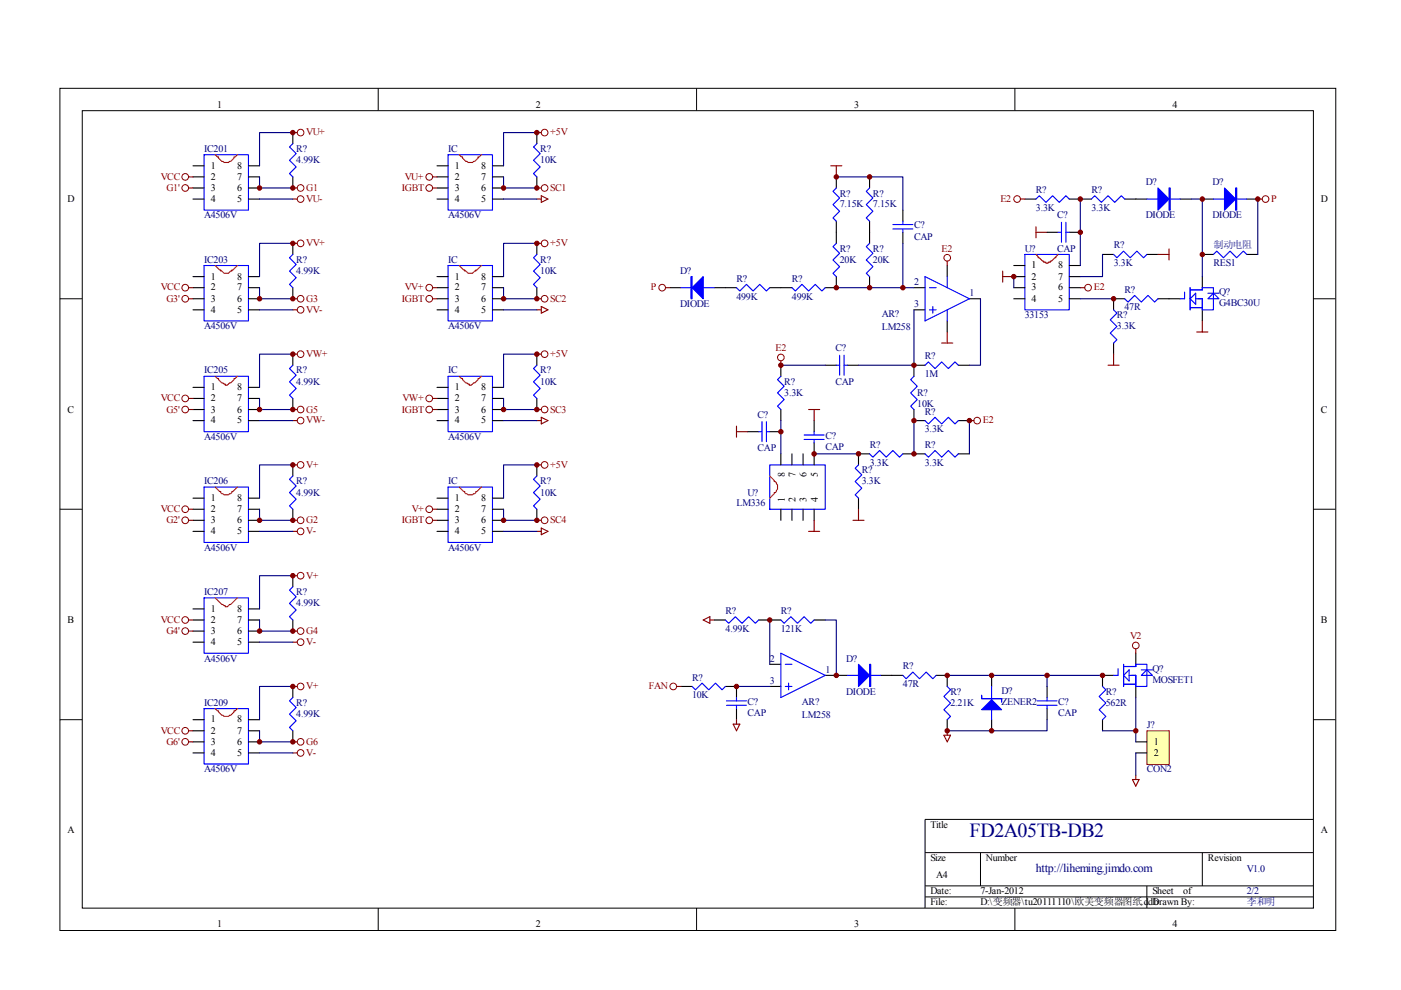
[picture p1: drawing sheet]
<svg xmlns="http://www.w3.org/2000/svg" width="297mm" height="210mm" viewBox="0 0 297 210" stroke-linecap="round" stroke-linejoin="round" font-family="sans-serif">
<g fill="none" stroke="#000" stroke-width=".21">
<path d="M12.7 18.7h270.5v178.6h-270.5zM80.2 18.7v4.7M147.7 18.7v4.7M215.2 18.7v4.7M17.4 23.5h261.1v169h-261.1zM12.7 63.3h4.7M278.4 63.3h4.7M12.7 108h4.7M278.4 108h4.7M12.7 152.6h4.7M278.4 152.6h4.7M278.4 173.7h-82.3v18.8"/>
<path d="M80.2 192.5v4.7M147.7 192.5v4.7M196.1 180.8h82.3M196.1 187.8h82.3M196.1 190.2h82.3M207.9 180.8v7M215.2 192.5v4.7M243.2 187.8v4.7M254.9 180.8v7"/>
</g>
<g fill="none" stroke="#00f" stroke-width=".23">
<path d="M43.3 32.8h9.4v11.8h-9.4zM62.1 30.5l-.7 .7 1.4 1.4-1.4 1.4 1.4 1.4-1.4 1.4 .7 .7M95 32.8h9.4v11.8h-9.4zM113.8 30.5l-.7 .7 1.4 1.4-1.4 1.4 1.4 1.4-1.4 1.4 .7 .7M177.3 39.9l-.7 .7 1.4 1.4-1.4 1.4 1.4 1.4-1.4 1.4 .7 .7M184.4 39.9l-.7 .7 1.4 1.4-1.4 1.4 1.4 1.4-1.4 1.4 .7 .7M43.3 56.3h9.4v11.7h-9.4zM62.1 53.9l-.7 .8 1.4 1.4-1.4 1.4 1.4 1.4-1.4 1.4 .7 .7M95 56.3h9.4v11.7h-9.4zM113.8 53.9l-.7 .8 1.4 1.4-1.4 1.4 1.4 1.4-1.4 1.4 .7 .7M177.3 51.6l-.7 .7 1.4 1.4-1.4 1.4 1.4 1.4-1.4 1.4 .7 .7M184.4 51.6l-.7 .7 1.4 1.4-1.4 1.4 1.4 1.4-1.4 1.4 .7 .7"/>
<path d="M189.3 47.6h4.2M189.3 48.5h4.2M191.4 46.9v.7M191.4 48.5v.8M196.1 58.6l9.4 4.7-9.4 4.7zM200.8 58.6v2.4M217.3 53.9h9.4v11.8h-9.4zM219.6 42.2l.8-.7 1.4 1.4 1.4-1.4 1.4 1.4 1.4-1.4 .7 .7M224.3 49.3h.8M225.1 47.1v4.3M226 49.3h.7M226 47.1v4.3"/>
<path d="M231.4 42.2l.7-.7 1.4 1.4 1.4-1.4 1.4 1.4 1.4-1.4 .8 .7M236.1 53.9l.7 .8 1.4-1.5 1.4 1.5 1.4-1.5 1.5 1.5 .7-.8M243.2 42.2h7M257.3 53.9l.7-.7 1.4 1.5 1.4-1.5 1.4 1.5 1.4-1.5 .7 .7M257.3 42.2h7M43.3 79.8h9.4v11.7h-9.4zM62.1 77.4l-.7 .7 1.4 1.4-1.4 1.5 1.4 1.4-1.4 1.4 .7 .7M95 79.8h9.4v11.7h-9.4zM113.8 77.4l-.7 .7 1.4 1.4-1.4 1.5 1.4 1.4-1.4 1.4 .7 .7M144.4 61h7M156.2 61l.7 .7 1.4-1.4 1.4 1.4 1.4-1.4 1.4 1.4 .7-.7M165.6 79.8l-.7 .7 1.4 1.4-1.4 1.4 1.4 1.4-1.4 1.4 .7 .7"/>
<path d="M167.9 61l.7 .7 1.4-1.4 1.4 1.4 1.4-1.4 1.5 1.4 .7-.7M177.3 77.4h.7M178 75.3v4.2M179 77.4h.7M179 75.3v4.2M193.8 79.8l-.7 .7 1.4 1.4-1.4 1.4 1.4 1.4-1.4 1.4 .7 .7M196.1 77.4l.7-.7 1.4 1.4 1.5-1.4 1.4 1.4 1.4-1.4 .7 .7M197.1 61h1.4M197.1 65.7h1.4M197.8 65v1.4M200.8 65.7v2.3M236.1 65.7l.7 .7-1.4 1.4 1.4 1.4-1.4 1.4 1.4 1.4-.7 .7"/>
<path d="M238.5 63.3l.7 .7 1.4-1.4 1.4 1.4 1.4-1.4 1.4 1.4 .7-.7M251.2 61.9v1.4h-1M252.3 61.5h2.6v-.5h2.4v4.7h-2.4v-2.4h-1.4M252.3 61v4.7M252.3 65.2h2.6M253.5 62.2v2.3l-1.2-1.2zM256.1 63.3l1.2-1.1 1.1 1.1zM256.1 62.2h2.3M160.9 91.5h.7M161.6 89.4v4.2M162.5 91.5h.7M162.5 89.4v4.2"/>
<path d="M163.2 98.6h11.8v9.4h-11.8zM170.5 92.2h4.2M170.5 93.2h4.2M172.6 91.5v.7M172.6 93.2v.7M182 98.6l-.7 .7 1.4 1.4-1.4 1.4 1.4 1.4-1.4 1.4 .7 .7M184.4 96.2l.7 .7 1.4-1.4 1.4 1.4 1.4-1.4 1.4 1.4 .7-.7M196.1 96.2l.7 .7 1.4-1.4 1.5 1.4 1.4-1.4 1.4 1.4 .7-.7M196.1 89.2l.7 .7 1.4-1.4 1.5 1.4 1.4-1.4 1.4 1.4 .7-.7M43.3 103.3h9.4v11.7h-9.4zM62.1 100.9l-.7 .7 1.4 1.4-1.4 1.4 1.4 1.5-1.4 1.4 .7 .7M95 103.3h9.4v11.7h-9.4z"/>
<path d="M113.8 100.9l-.7 .7 1.4 1.4-1.4 1.4 1.4 1.5-1.4 1.4 .7 .7M43.3 126.8h9.4v11.7h-9.4zM62.1 124.4l-.7 .7 1.4 1.4-1.4 1.4 1.4 1.4-1.4 1.5 .7 .7M153.8 131.5l.7 .7 1.4-1.4 1.4 1.4 1.4-1.4 1.4 1.4 .8-.7M165.6 131.5l.7 .7 1.4-1.4 1.4 1.4 1.4-1.4 1.4 1.4 .7-.7M165.6 138.5l9.4 4.7-9.4 4.7zM43.3 150.2h9.4v11.8h-9.4zM62.1 147.9l-.7 .7 1.4 1.4-1.4 1.4 1.4 1.4-1.4 1.4 .7 .7M146.7 145.5l.7 .8 1.5-1.5 1.4 1.5 1.4-1.5 1.4 1.5 .7-.8M154 148.6h4.3M154 149.5h4.3M156.2 147.9v.7"/>
<path d="M156.2 149.5v.7M166.5 140.9h1.4M166.5 145.5h1.4M167.2 144.8v1.5M191.4 143.2l.7 .7 1.4-1.4 1.5 1.4 1.4-1.4 1.4 1.4 .7-.7M200.8 145.5l.7 .8-1.4 1.4 1.4 1.4-1.4 1.4 1.4 1.4-.7 .7M219.9 148.6h4.2M219.9 149.5h4.2M222 147.9v.7M222 149.5v.7M233.8 145.5l.7 .8-1.5 1.4 1.5 1.4-1.5 1.4 1.5 1.4-.7 .7M237 141.8v1.4h-.9"/>
<path d="M238.2 141.3h2.6v-.4h2.4v4.6h-2.4v-2.3h-1.4M238.2 140.9v4.6M238.2 145.1h2.6M238.2 143.2l1.2-1.2v2.4zM242 143.2l1.2-1.2 1.1 1.2zM242 142h2.3"/>
</g>
<g fill="none" stroke="#000" stroke-width=".23">
<path d="M40.9 35.2h2.4M40.9 37.5h2.4M40.9 39.9h2.4M52.7 35.2h2.3M52.7 37.5h2.3M52.7 39.9h2.3M62.1 28.1v2.4M62.1 37.5v2.4M92.7 35.2h2.3M92.7 37.5h2.3M92.7 39.9h2.3M104.4 35.2h2.4"/>
<path d="M104.4 37.5h2.4M104.4 39.9h2.4M113.8 28.1v2.4M113.8 37.5v2.4M177.3 37.5v2.4M184.4 37.5v2.4M40.9 42.2h2.4M40.9 58.6h2.4M52.7 42.2h2.3M52.7 58.6h2.3M62.1 51.6v2.3M92.7 42.2h2.3"/>
<path d="M92.7 58.6h2.3M104.4 42.2h2.4M104.4 58.6h2.4M113.8 51.6v2.3M177.3 58.6v2.4h-2.3M177.3 46.9v4.7M184.4 46.9v4.7M184.4 58.6v2.4M191.4 44.6v2.3M191.4 49.3v2.3M200.8 56.3v2.3M214.9 58.6h2.4"/>
<path d="M214.9 56.3h2.4M217.3 42.2h2.3M222 49.3h2.3M226.7 42.2h4.7M226.7 58.6h2.3M226.7 56.3h2.3M226.7 49.3h2.3M233.8 53.9h2.3M238.5 42.2h4.7M243.2 53.9h2.3M250.2 42.2h2.4M254.9 42.2h2.4"/>
<path d="M254.9 58.6v2.4M254.9 53.9h2.4M264.3 42.2h2.4M264.3 53.9h2.4M40.9 61h2.4M40.9 63.3h2.4M40.9 65.7h2.4M52.7 61h2.3M52.7 63.3h2.3M52.7 65.7h2.3M62.1 61v2.3M62.1 75.1v2.3"/>
<path d="M92.7 61h2.3M92.7 63.3h2.3M92.7 65.7h2.3M104.4 61h2.4M104.4 63.3h2.4M104.4 65.7h2.4M113.8 61v2.3M113.8 75.1v2.3M142 61h2.4M151.4 61h4.8M163.2 61h4.7M165.6 77.4v2.4"/>
<path d="M175 77.4h2.3M179.7 77.4h2.3M193.8 61h2.3M193.8 65.7h2.3M196.1 77.4h-2.3v2.4M200.8 68v2.4M203.2 77.4h2.3M205.5 63.3h2.4M214.9 61h2.4M214.9 63.3h2.4M226.7 61h2.3M226.7 63.3h2.3"/>
<path d="M236.1 72.7v2.4M238.5 63.3h-2.4v2.4M245.5 63.3h4.7M254.9 65.7v2.3M40.9 82.1h2.4M40.9 84.5h2.4M40.9 86.8h2.4M40.9 89.2h2.4M52.7 82.1h2.3M52.7 84.5h2.3M52.7 86.8h2.3M52.7 89.2h2.3"/>
<path d="M62.1 84.5v2.3M62.1 98.6v2.3M92.7 82.1h2.3M92.7 84.5h2.3M92.7 86.8h2.3M92.7 89.2h2.3M104.4 82.1h2.4M104.4 84.5h2.4M104.4 86.8h2.4M104.4 89.2h2.4M113.8 84.5v2.3M113.8 98.6v2.3"/>
<path d="M158.5 91.5h2.4M163.2 91.5h2.4M165.6 86.8v2.4M165.6 96.2v2.4M167.9 96.2v2.4M170.3 96.2v2.4M172.6 89.2v2.3M172.6 93.9v4.7M184.4 96.2h-2.4v2.4M191.4 96.2h4.7M193.8 86.8v2.4h2.3M203.2 89.2h2.3"/>
<path d="M203.2 96.2h2.3M40.9 105.6h2.4M40.9 108h2.4M40.9 110.3h2.4M40.9 112.7h2.4M52.7 105.6h2.3M52.7 108h2.3M52.7 110.3h2.3M52.7 112.7h2.3M62.1 108v2.3M92.7 105.6h2.3M92.7 108h2.3"/>
<path d="M92.7 110.3h2.3M92.7 112.7h2.3M104.4 105.6h2.4M104.4 108h2.4M104.4 110.3h2.4M104.4 112.7h2.4M113.8 108v2.3M165.6 108v2.3M167.9 108v2.3M170.3 108v2.3M172.6 108v2.3M182 105.6v2.4"/>
<path d="M40.9 129.1h2.4M40.9 131.5h2.4M40.9 133.8h2.4M40.9 136.2h2.4M52.7 129.1h2.3M52.7 131.5h2.3M52.7 133.8h2.3M52.7 136.2h2.3M62.1 122.1v2.3M62.1 131.5v2.3M151.4 131.5h2.4M160.9 131.5h4.7"/>
<path d="M172.6 131.5h2.4M240.8 138.5v2.4M40.9 152.6h2.4M40.9 154.9h2.4M40.9 157.3h2.4M40.9 159.6h2.4M52.7 152.6h2.3M52.7 154.9h2.3M52.7 157.3h2.3M52.7 159.6h2.3M62.1 145.5v2.4M62.1 154.9v2.4"/>
<path d="M144.4 145.5h2.3M153.8 145.5h2.4v2.4M156.2 150.2v2.4M163.2 140.9h2.4M163.2 145.5h2.4M175 143.2h2.3M189.1 143.2h2.3M198.5 143.2h2.3v2.3M200.8 152.6v2.3M222 145.5v2.4M222 150.2v2.4M233.8 152.6v2.3"/>
<path d="M236.1 143.2h-2.3v2.3M240.8 145.5v2.4"/>
</g>
<path d="M45.6 32.8l.5 .5h.2a1.74 1.74 0 0 0 1.7 1.2 1.74 1.74 0 0 0 1.6-1.2h.3l.4-.5M97.4 32.8l.4 .5h.3a1.74 1.74 0 0 0 1.6 1.2 1.74 1.74 0 0 0 1.7-1.2h.2l.5-.5M45.6 56.3l1 .9h.2a1.16 1.16 0 0 0 1.9 .5l.4-.2v-.3h.3l.9-.9M97.4 56.3l.9 .9h.2a1.16 1.16 0 0 0 1.9 .5l.5-.2v-.3h.2l1-.9M219.6 53.9l.5 .5v.3h.3l.7 .7h.2v.2h.5v.2h.4v-.2h.5v-.2h.2l.7-.7h.3v-.3l.4-.5M45.6 79.8l.5 .5h.2v.2l.7 .7 .7 .2v.3a.74 .74 0 0 0 1-.5h.2l.7-.7v-.2h.3l.4-.5M97.4 79.8l.4 .5h.3v.2l.7 .7 .7 .2v.3a.74 .74 0 0 0 .9-.5h.3l.7-.7v-.2h.2l.5-.5M45.6 103.3l1 .9h.2a1.16 1.16 0 0 0 1.9 .5h.2l.2-.5h.3l.9-.9M97.4 103.3l.9 .9h.2a1.16 1.16 0 0 0 1.9 .5h.3l.2-.5h.2l1-.9M163.2 100.9l.9 1v.2a1.16 1.16 0 0 1 .5 1.9v.2l-.5 .2v.3l-.9 .9M45.6 126.8l.3 .2a3.7 3.7 0 0 0 1.8 1.4v.2a.74 .74 0 0 0 1-.4h.2l1.4-1.4M45.6 150.2l.5 .5h.2a1.74 1.74 0 0 0 1.7 1.2 1.74 1.74 0 0 0 1.6-1.2h.3l.4-.5" fill="none" stroke="#f00" stroke-width=".23"/>
<g fill="none" stroke="#800000" stroke-width=".21">
<circle cx="39.3" cy="39.9" r=".71"/>
<circle cx="39.3" cy="37.5" r=".71"/>
<circle cx="63.7" cy="39.9" r=".71"/>
<circle cx="63.7" cy="28.1" r=".71"/>
<circle cx="91" cy="37.5" r=".71"/>
<circle cx="91" cy="39.9" r=".71"/>
<circle cx="115.5" cy="39.9" r=".71"/>
<circle cx="115.5" cy="28.1" r=".71"/>
<circle cx="63.7" cy="51.6" r=".71"/>
<circle cx="63.7" cy="42.2" r=".71"/>
<circle cx="115.5" cy="51.6" r=".71"/>
<circle cx="200.8" cy="54.7" r=".71"/>
<circle cx="215.6" cy="42.2" r=".7"/>
<circle cx="268.3" cy="42.2" r=".71"/>
<circle cx="39.3" cy="61" r=".71"/>
<circle cx="39.3" cy="63.3" r=".71"/>
<circle cx="63.7" cy="65.7" r=".71"/>
<circle cx="63.7" cy="63.3" r=".71"/>
<circle cx="63.7" cy="75.1" r=".71"/>
<circle cx="91" cy="63.3" r=".71"/>
<circle cx="91" cy="61" r=".71"/>
<circle cx="115.5" cy="63.3" r=".71"/>
<circle cx="115.5" cy="75.1" r=".71"/>
<circle cx="140.4" cy="61" r=".7"/>
<circle cx="165.6" cy="75.8" r=".7"/>
<circle cx="230.7" cy="61" r=".7"/>
<circle cx="39.3" cy="84.5" r=".71"/>
<circle cx="39.3" cy="86.8" r=".71"/>
<circle cx="63.7" cy="98.6" r=".71"/>
<circle cx="63.7" cy="86.8" r=".71"/>
<circle cx="63.7" cy="89.2" r=".71"/>
<circle cx="91" cy="86.8" r=".71"/>
<circle cx="91" cy="84.5" r=".71"/>
<circle cx="115.5" cy="98.6" r=".71"/>
<circle cx="115.5" cy="86.8" r=".71"/>
<circle cx="207.2" cy="89.2" r=".7"/>
<circle cx="39.3" cy="110.3" r=".71"/>
<circle cx="39.3" cy="108" r=".71"/>
<circle cx="63.7" cy="110.3" r=".71"/>
<circle cx="63.7" cy="112.7" r=".71"/>
<circle cx="91" cy="110.3" r=".71"/>
<circle cx="91" cy="108" r=".71"/>
<circle cx="115.5" cy="110.3" r=".71"/>
<circle cx="39.3" cy="133.8" r=".71"/>
<circle cx="39.3" cy="131.5" r=".71"/>
<circle cx="63.7" cy="133.8" r=".71"/>
<circle cx="63.7" cy="136.2" r=".71"/>
<circle cx="63.7" cy="122.1" r=".71"/>
<circle cx="39.3" cy="157.3" r=".71"/>
<circle cx="39.3" cy="154.9" r=".71"/>
<circle cx="63.7" cy="157.3" r=".71"/>
<circle cx="63.7" cy="145.5" r=".71"/>
<circle cx="63.7" cy="159.6" r=".71"/>
</g>
<g fill="none" stroke="#800000" stroke-width=".23">
<path d="M40 37.5h.9M40 39.9h.9M62.1 39.9h.9M62.1 28.1h.9M91.7 37.5h1M91.7 39.9h1M113.8 39.9h1M113.8 28.1h1M176.1 35.2h2.4M177.3 35.2v2.3M62.1 42.2h.9M62.1 51.6h.9"/>
<path d="M113.8 42.2h1M113.8 51.6h1M114.8 41.5l1.4 .7-1.4 .7zM200.8 55.4v.9M212.6 57.5v2.3M212.6 58.6h2.3M216.3 42.2h1M219.6 48.1v2.3M219.6 49.3h2.4M245.5 53.9h2.4M247.9 52.8v2.3M266.7 42.2h.9"/>
<path d="M40 61h.9M40 63.3h.9M62.1 63.3h.9M62.1 65.7h.9M62.1 75.1h.9M91.7 61h1M91.7 63.3h1M113.8 63.3h1M113.8 65.7h1M113.8 75.1h1M114.8 65l1.4 .7-1.4 .7zM141.1 61h.9"/>
<path d="M165.6 76.5v.9M199.7 72.7h2.3M200.8 70.4v2.3M229 61h1M234.9 77.4h2.4M236.1 75.1v2.3M253.7 70.4h2.4M254.9 68v2.4M40 84.5h.9M40 86.8h.9M62.1 86.8h.9M62.1 89.2h.9"/>
<path d="M62.1 98.6h.9M91.7 84.5h1M91.7 86.8h1M113.8 86.8h1M113.8 89.2h1M113.8 98.6h1M114.8 88.5l1.4 .7-1.4 .7zM156.2 90.4v2.3M156.2 91.5h2.3M171.4 86.8h2.4M172.6 86.8v2.4M205.5 89.2h1"/>
<path d="M40 108h.9M40 110.3h.9M62.1 110.3h.9M62.1 112.7h.9M91.7 108h1M91.7 110.3h1M113.8 110.3h1M113.8 112.7h1M114.8 112l1.4 .7-1.4 .7zM171.4 112.7h2.4M172.6 110.3v2.4M180.8 110.3h2.4"/>
<path d="M182 108v2.3M40 131.5h.9M40 133.8h.9M62.1 133.8h.9M62.1 122.1h.9M62.1 136.2h.9M40 154.9h.9M40 157.3h.9M62.1 157.3h.9M62.1 145.5h.9M62.1 159.6h.9"/>
</g>
<g fill="none" stroke="#000080" stroke-width=".23">
<path d="M55 37.5v2.4h7.1M62.1 28.1h-7.1v7.1M106.8 37.5v2.4h7M113.8 28.1h-7v7.1M177.3 37.5h14.1v7.1M55 42.2h7.1M62.1 51.6h-7.1v7M106.8 42.2h7M113.8 51.6h-7v7M191.4 51.6v9.4M214.9 58.6v2.4M229 42.2v14.1"/>
<path d="M233.8 53.9v4.7h-4.8M252.6 42.2h2.3v16.4M266.7 42.2v11.7M55 61v2.3h7.1M55 65.7h7.1M62.1 75.1h-7.1v7M106.8 61v2.3h7M106.8 65.7h7M113.8 75.1h-7v7M165.6 77.4h9.4M177.3 61h16.5M193.8 65.7v11.7h-11.8"/>
<path d="M207.9 63.3v14.1h-2.4M229 63.3h7.1M55 84.5v2.3h7.1M55 89.2h7.1M62.1 98.6h-7.1v7M106.8 84.5v2.3h7M106.8 89.2h7M113.8 98.6h-7v7M165.6 89.2v7M172.6 96.2h9.4M193.8 89.2v7M205.5 89.2v7"/>
<path d="M55 108v2.3h7.1M55 112.7h7.1M106.8 108v2.3h7M106.8 112.7h7M55 131.5v2.3h7.1M55 136.2h7.1M62.1 122.1h-7.1v7M55 154.9v2.4h7.1M55 159.6h7.1M62.1 145.5h-7.1v7.1"/>
</g>
<g fill="#800000" stroke="#800000" stroke-width=".21">
<circle cx="62.1" cy="39.9" r=".47"/>
<circle cx="55" cy="39.9" r=".47"/>
<circle cx="62.1" cy="28.1" r=".47"/>
<circle cx="55" cy="63.3" r=".47"/>
<circle cx="55" cy="86.8" r=".47"/>
<circle cx="106.8" cy="39.9" r=".47"/>
<circle cx="113.8" cy="28.1" r=".47"/>
<circle cx="113.8" cy="39.9" r=".47"/>
<circle cx="106.8" cy="63.3" r=".47"/>
<circle cx="113.8" cy="51.6" r=".47"/>
<circle cx="106.8" cy="86.8" r=".47"/>
<circle cx="113.8" cy="75.1" r=".47"/>
<circle cx="106.8" cy="110.3" r=".47"/>
<circle cx="113.8" cy="98.6" r=".47"/>
<circle cx="55" cy="110.3" r=".47"/>
<circle cx="55" cy="133.8" r=".47"/>
<circle cx="55" cy="157.3" r=".47"/>
<circle cx="113.8" cy="63.3" r=".47"/>
<circle cx="113.8" cy="86.8" r=".47"/>
<circle cx="113.8" cy="110.3" r=".47"/>
<circle cx="62.1" cy="110.3" r=".47"/>
<circle cx="62.1" cy="133.8" r=".47"/>
<circle cx="62.1" cy="157.3" r=".47"/>
<circle cx="62.1" cy="63.3" r=".47"/>
<circle cx="62.1" cy="86.8" r=".47"/>
<circle cx="62.1" cy="51.6" r=".47"/>
<circle cx="62.1" cy="75.1" r=".47"/>
<circle cx="62.1" cy="98.6" r=".47"/>
<circle cx="62.1" cy="122.1" r=".47"/>
<circle cx="62.1" cy="145.5" r=".47"/>
<circle cx="214.9" cy="58.6" r=".47"/>
<circle cx="177.3" cy="61" r=".47"/>
<circle cx="184.4" cy="61" r=".47"/>
<circle cx="177.3" cy="37.5" r=".47"/>
<circle cx="184.4" cy="37.5" r=".47"/>
<circle cx="191.4" cy="61" r=".47"/>
<circle cx="229" cy="42.2" r=".47"/>
<circle cx="229.1" cy="49.3" r=".47"/>
<circle cx="236.1" cy="63.3" r=".47"/>
<circle cx="254.9" cy="53.9" r=".47"/>
<circle cx="254.9" cy="42.2" r=".47"/>
<circle cx="266.7" cy="42.2" r=".47"/>
<circle cx="193.8" cy="89.2" r=".47"/>
<circle cx="193.8" cy="96.2" r=".47"/>
<circle cx="205.5" cy="89.2" r=".47"/>
<circle cx="182" cy="96.2" r=".47"/>
<circle cx="172.6" cy="96.2" r=".47"/>
<circle cx="165.6" cy="91.5" r=".47"/>
<circle cx="193.8" cy="77.4" r=".47"/>
<circle cx="165.6" cy="77.4" r=".47"/>
</g>
<g fill="#00f" stroke="#00f" stroke-width=".23">
<path d="M149.1 58.6v4.7l-2.4-2.3z"/>
<path d="M259.6 39.9l2.4 2.3-2.4 2.4z"/>
<path d="M245.5 39.9l2.4 2.3-2.4 2.4z"/>
<path d="M146.5 58.6h.2v4.7h-.2z" fill-rule="evenodd"/>
<path d="M262 39.9h.2v4.7h-.2z" fill-rule="evenodd"/>
<path d="M247.9 39.9h.2v4.7h-.2z" fill-rule="evenodd"/>
</g>
<path d="M243.2 155h4.7v7.1h-4.7z" fill="#ffffb0"/>
<g fill="none" stroke="#800000" stroke-width=".21">
<path d="M243.2 155h4.7v7.1h-4.7z"/>
<circle cx="240.8" cy="136.9" r=".7"/>
<circle cx="142.7" cy="145.5" r=".71"/>
</g>
<path d="M177.3 143.2h2.4M186.7 143.2h2.4M210.2 143.2v2.3M210.2 152.6v2.3M240.8 157.3h2.4M240.8 159.6h2.4" fill="none" stroke="#000" stroke-width=".23"/>
<path d="M179.7 143.2h7M210.2 145.5v7.1" fill="none" stroke="#00f" stroke-width=".23"/>
<g fill="#00f" stroke="#00f" stroke-width=".23">
<path d="M208.1 150.5l2.1-2.1 2.2 2.1z"/>
<path d="M182 140.9l2.4 2.3-2.4 2.3z"/>
<path d="M208.1 147.4v.7h4.3v.7v-.7h-4.3z" fill-rule="evenodd"/>
<path d="M184.4 140.9h.2v4.6h-.2z" fill-rule="evenodd"/>
</g>
<path d="M149.1 131.5l1.4-.7v1.4zM150.5 131.5h.9M240.8 137.6v.9M143.5 145.5h.9M155.4 153.5h1.5l-.7 1.4zM156.2 152.6v.9M200.1 155.9h1.4l-.7 1.4zM200.8 154.9v1M240.1 165.3h1.4l-.7 1.4zM240.8 164.3v1" fill="none" stroke="#800000" stroke-width=".23"/>
<path d="M163.2 131.5v9.4M175 131.5h2.3v11.7M156.2 145.5h7M200.8 143.2h33M222 152.6v2.3h-21.2M222 143.2v2.3M233.8 154.9h7M240.8 147.9v9.4M240.8 159.6v4.7" fill="none" stroke="#000080" stroke-width=".23"/>
<g fill="#800000" stroke="#800000" stroke-width=".21">
<circle cx="233.8" cy="143.2" r=".47"/>
<circle cx="200.8" cy="143.2" r=".47"/>
<circle cx="210.2" cy="143.2" r=".47"/>
<circle cx="200.8" cy="154.9" r=".47"/>
<circle cx="210.2" cy="154.9" r=".47"/>
<circle cx="222" cy="143.2" r=".47"/>
<circle cx="240.8" cy="154.9" r=".47"/>
<circle cx="177.3" cy="143.2" r=".47"/>
<circle cx="163.2" cy="131.5" r=".47"/>
<circle cx="156.1" cy="145.5" r=".47"/>
</g>
<text font-size="4.2" fill="#000080" x="205.6" y="177.4">FD2A05TB-DB2</text>
<text font-size="2.5" fill="#000080" x="219.6" y="184.8">http://liheming.jimdo.com</text>
<g font-size="2.1">
<text x="46.1" y="22.9">1</text>
<text x="113.6" y="22.9">2</text>
<text x="181.1" y="22.9">3</text>
<text x="248.6" y="22.9">4</text>
<text x="44.7" y="35.7">1</text>
<text x="50.3" y="35.7">8</text>
<text x="96.4" y="35.7">1</text>
<text x="102" y="35.7">8</text>
<text x="44.7" y="38.1">2</text>
<text x="44.7" y="40.5">3</text>
<text x="50.3" y="40.5">6</text>
<text x="50.3" y="38.1">7</text>
<text x="96.4" y="38.1">2</text>
<text x="96.4" y="40.5">3</text>
<text x="102" y="40.5">6</text>
<text x="102" y="38.1">7</text>
<text x="14.3" y="42.8">D</text>
<text x="44.7" y="42.8">4</text>
<text x="50.3" y="42.8">5</text>
<text x="96.4" y="42.8">4</text>
<text x="102" y="42.8">5</text>
<text x="280.1" y="42.8">D</text>
<text x="44.7" y="59.3">1</text>
<text x="50.3" y="59.3">8</text>
<text x="96.4" y="59.3">1</text>
<text x="102" y="59.3">8</text>
<text x="218.7" y="56.9">1</text>
<text x="218.7" y="59.3">2</text>
<text x="224.4" y="59.3">7</text>
<text x="224.4" y="56.9">8</text>
<text x="44.7" y="61.6">2</text>
<text x="44.7" y="63.9">3</text>
<text x="50.3" y="63.9">6</text>
<text x="50.3" y="61.6">7</text>
<text x="96.4" y="61.6">2</text>
<text x="96.4" y="63.9">3</text>
<text x="102" y="63.9">6</text>
<text x="102" y="61.6">7</text>
<text x="218.7" y="61.6">3</text>
<text x="218.7" y="63.9">4</text>
<text x="224.4" y="63.9">5</text>
<text x="224.4" y="61.6">6</text>
<text x="44.7" y="66.3">4</text>
<text x="50.3" y="66.3">5</text>
<text x="96.4" y="66.3">4</text>
<text x="102" y="66.3">5</text>
<text x="44.7" y="82.7">1</text>
<text x="50.3" y="82.7">8</text>
<text x="96.4" y="82.7">1</text>
<text x="102" y="82.7">8</text>
<text x="14.3" y="87.5">C</text>
<text x="44.7" y="85.1">2</text>
<text x="44.7" y="87.5">3</text>
<text x="44.7" y="89.8">4</text>
<text x="50.3" y="89.8">5</text>
<text x="50.3" y="87.5">6</text>
<text x="50.3" y="85.1">7</text>
<text x="96.4" y="85.1">2</text>
<text x="96.4" y="87.5">3</text>
<text x="96.4" y="89.8">4</text>
<text x="102" y="89.8">5</text>
<text x="102" y="87.5">6</text>
<text x="102" y="85.1">7</text>
<text x="280.1" y="87.5">C</text>
<text x="166.4" y="101.2" transform="rotate(-90 166.4 101.2)">8</text>
<text x="168.7" y="101.2" transform="rotate(-90 168.7 101.2)">7</text>
<text x="171" y="101.2" transform="rotate(-90 171 101.2)">6</text>
<text x="173.4" y="101.2" transform="rotate(-90 173.4 101.2)">5</text>
<text x="44.7" y="106.2">1</text>
<text x="50.3" y="106.2">8</text>
<text x="96.4" y="106.2">1</text>
<text x="102" y="106.2">8</text>
<text x="166.4" y="106.5" transform="rotate(-90 166.4 106.5)">1</text>
<text x="168.7" y="106.5" transform="rotate(-90 168.7 106.5)">2</text>
<text x="171" y="106.5" transform="rotate(-90 171 106.5)">3</text>
<text x="173.4" y="106.5" transform="rotate(-90 173.4 106.5)">4</text>
<text x="44.7" y="108.6">2</text>
<text x="44.7" y="110.9">3</text>
<text x="44.7" y="113.3">4</text>
<text x="50.3" y="113.3">5</text>
<text x="50.3" y="110.9">6</text>
<text x="50.3" y="108.6">7</text>
<text x="96.4" y="108.6">2</text>
<text x="96.4" y="110.9">3</text>
<text x="96.4" y="113.3">4</text>
<text x="102" y="113.3">5</text>
<text x="102" y="110.9">6</text>
<text x="102" y="108.6">7</text>
<text x="44.7" y="129.7">1</text>
<text x="50.3" y="129.7">8</text>
<text x="14.3" y="132.1">B</text>
<text x="44.7" y="132.1">2</text>
<text x="44.7" y="134.4">3</text>
<text x="44.7" y="136.8">4</text>
<text x="50.3" y="136.8">5</text>
<text x="50.3" y="134.4">6</text>
<text x="50.3" y="132.1">7</text>
<text x="280.1" y="132.1">B</text>
<text x="44.7" y="153.2">1</text>
<text x="44.7" y="155.5">2</text>
<text x="50.3" y="155.5">7</text>
<text x="50.3" y="153.2">8</text>
<text x="44.7" y="157.9">3</text>
<text x="44.7" y="160.3">4</text>
<text x="50.3" y="160.3">5</text>
<text x="50.3" y="157.9">6</text>
<text x="244.6" y="157.9">1</text>
<text x="244.6" y="160.3">2</text>
<text x="14.3" y="176.7">A</text>
<text x="197.3" y="175.5">Title</text>
<text x="280.1" y="176.7">A</text>
<text x="197.3" y="182.6">Size</text>
<text x="209" y="182.6">Number</text>
<text x="256.1" y="182.6">Revision</text>
<text x="197.3" y="189.6">Date:</text>
<text x="197.3" y="192">File:</text>
<text x="198.5" y="186.1">A4</text>
<text x="207.9" y="189.6">7-Jan-2012</text>
<text x="207.9" y="192">D:\变频器\tu20111110\欧美变频器图纸.ddb</text>
<text x="244.3" y="189.6">Sheet</text>
<text x="244.3" y="192">Drawn By:</text>
<text x="250.9" y="189.6">of</text>
<text x="46.1" y="196.6">1</text>
<text x="113.6" y="196.6">2</text>
<text x="181.1" y="196.6">3</text>
<text x="248.6" y="196.6">4</text>
</g>
<g font-size="2.1" fill="#800000">
<text x="64.9" y="28.7">VU+</text>
<text x="116.7" y="28.7">+5V</text>
<text x="34.1" y="38.1">VCC</text>
<text x="35.3" y="40.5">G1'</text>
<text x="64.9" y="40.5">G1</text>
<text x="85.2" y="40.5">IGBT</text>
<text x="85.9" y="38.1">VU+</text>
<text x="116.7" y="40.5">SC1</text>
<text x="64.9" y="42.8">VU-</text>
<text x="212.1" y="42.8">E2</text>
<text x="269.5" y="42.8">P</text>
<text x="64.9" y="52.2">VV+</text>
<text x="116.7" y="52.2">+5V</text>
<text x="199.6" y="53.4">E2</text>
<text x="34.1" y="61.6">VCC</text>
<text x="35.3" y="63.9">G3'</text>
<text x="64.9" y="63.9">G3</text>
<text x="85.2" y="63.9">IGBT</text>
<text x="85.9" y="61.6">VV+</text>
<text x="116.7" y="63.9">SC2</text>
<text x="138" y="61.6">P</text>
<text x="231.9" y="61.6">E2</text>
<text x="64.9" y="66.3">VV-</text>
<text x="64.9" y="75.7">VW+</text>
<text x="116.7" y="75.7">+5V</text>
<text x="164.4" y="74.5">E2</text>
<text x="34.1" y="85.1">VCC</text>
<text x="35.3" y="87.5">G5'</text>
<text x="64.9" y="87.5">G5</text>
<text x="64.9" y="89.8">VW-</text>
<text x="85.2" y="87.5">IGBT</text>
<text x="85.3" y="85.1">VW+</text>
<text x="116.7" y="87.5">SC3</text>
<text x="208.4" y="89.8">E2</text>
<text x="64.9" y="99.2">V+</text>
<text x="116.7" y="99.2">+5V</text>
<text x="34.1" y="108.6">VCC</text>
<text x="35.3" y="110.9">G2'</text>
<text x="64.9" y="110.9">G2</text>
<text x="64.9" y="113.3">V-</text>
<text x="85.2" y="110.9">IGBT</text>
<text x="87.3" y="108.6">V+</text>
<text x="116.7" y="110.9">SC4</text>
<text x="64.9" y="122.7">V+</text>
<text x="34.1" y="132.1">VCC</text>
<text x="35.3" y="134.4">G4'</text>
<text x="64.9" y="134.4">G4</text>
<text x="64.9" y="136.8">V-</text>
<text x="239.6" y="135.6">V2</text>
<text x="64.9" y="146.1">V+</text>
<text x="137.6" y="146.1">FAN</text>
<text x="34.1" y="155.5">VCC</text>
<text x="35.3" y="157.9">G6'</text>
<text x="64.9" y="157.9">G6</text>
<text x="64.9" y="160.3">V-</text>
</g>
<g font-size="2.1" fill="#000080">
<text x="43.3" y="32.3">IC201</text>
<text x="62.8" y="32.3">R?</text>
<text x="62.8" y="34.6">4.99K</text>
<text x="95" y="32.3">IC</text>
<text x="114.6" y="32.3">R?</text>
<text x="114.6" y="34.6">10K</text>
<text x="178.1" y="41.7">R?</text>
<text x="185.1" y="41.7">R?</text>
<text x="219.6" y="40.9">R?</text>
<text x="231.4" y="40.9">R?</text>
<text x="242.9" y="39.3">D?</text>
<text x="257" y="39.3">D?</text>
<text x="43.3" y="46.3">A4506V</text>
<text x="95" y="46.3">A4506V</text>
<text x="178.1" y="44">7.15K</text>
<text x="185.1" y="44">7.15K</text>
<text x="219.6" y="44.7">3.3K</text>
<text x="224.1" y="46.3">C?</text>
<text x="231.4" y="44.7">3.3K</text>
<text x="242.9" y="46.3">DIODE</text>
<text x="257" y="46.3">DIODE</text>
<text x="178.1" y="53.4">R?</text>
<text x="185.1" y="53.4">R?</text>
<text x="193.8" y="48.4">C?</text>
<text x="193.8" y="50.8">CAP</text>
<text x="217.3" y="53.4">U?</text>
<text x="224.1" y="53.4">CAP</text>
<text x="236.1" y="52.7">R?</text>
<text x="257.3" y="52.7">制动电阻</text>
<text x="43.3" y="55.7">IC203</text>
<text x="62.8" y="55.7">R?</text>
<text x="62.8" y="58.1">4.99K</text>
<text x="95" y="55.7">IC</text>
<text x="114.6" y="55.7">R?</text>
<text x="114.6" y="58.1">10K</text>
<text x="144.2" y="58.1">D?</text>
<text x="156.1" y="59.7">R?</text>
<text x="167.9" y="59.7">R?</text>
<text x="178.1" y="55.7">20K</text>
<text x="185.1" y="55.7">20K</text>
<text x="236.1" y="56.4">3.3K</text>
<text x="257.3" y="56.4">RES1</text>
<text x="144.2" y="65.1">DIODE</text>
<text x="156.1" y="63.5">499K</text>
<text x="167.9" y="63.5">499K</text>
<text x="193.8" y="60.5">2</text>
<text x="193.8" y="65.1">3</text>
<text x="205.6" y="62.8">1</text>
<text x="238.4" y="62.1">R?</text>
<text x="238.4" y="65.8">47R</text>
<text x="258.5" y="62.5">Q?</text>
<text x="258.5" y="64.9">G4BC30U</text>
<text x="43.3" y="69.8">A4506V</text>
<text x="95" y="69.8">A4506V</text>
<text x="186.9" y="67.2">AR?</text>
<text x="186.9" y="70">LM258</text>
<text x="217.3" y="67.5">33153</text>
<text x="236.8" y="67.5">R?</text>
<text x="236.8" y="69.8">3.3K</text>
<text x="177.1" y="74.5">C?</text>
<text x="196.1" y="76.1">R?</text>
<text x="43.3" y="79.2">IC205</text>
<text x="62.8" y="79.2">R?</text>
<text x="62.8" y="81.5">4.99K</text>
<text x="95" y="79.2">IC</text>
<text x="114.6" y="79.2">R?</text>
<text x="114.6" y="81.5">10K</text>
<text x="166.3" y="81.5">R?</text>
<text x="166.3" y="83.9">3.3K</text>
<text x="177.1" y="81.5">CAP</text>
<text x="194.5" y="83.9">R?</text>
<text x="196.1" y="79.9">1M</text>
<text x="160.6" y="88.6">C?</text>
<text x="194.5" y="86.3">10K</text>
<text x="196.1" y="87.9">R?</text>
<text x="43.3" y="93.3">A4506V</text>
<text x="95" y="93.3">A4506V</text>
<text x="160.6" y="95.7">CAP</text>
<text x="175" y="93.1">C?</text>
<text x="175" y="95.4">CAP</text>
<text x="184.4" y="94.9">R?</text>
<text x="196.1" y="94.9">R?</text>
<text x="196.1" y="91.6">3.3K</text>
<text x="182.7" y="100.3">R?</text>
<text x="184.4" y="98.7">3.3K</text>
<text x="196.1" y="98.7">3.3K</text>
<text x="43.3" y="102.7">IC206</text>
<text x="62.8" y="102.7">R?</text>
<text x="62.8" y="105.1">4.99K</text>
<text x="95" y="102.7">IC</text>
<text x="114.6" y="102.7">R?</text>
<text x="114.6" y="105.1">10K</text>
<text x="156.1" y="107.4">LM336</text>
<text x="158.5" y="105.1">U?</text>
<text x="182.7" y="102.7">3.3K</text>
<text x="43.3" y="116.8">A4506V</text>
<text x="95" y="116.8">A4506V</text>
<text x="43.3" y="126.2">IC207</text>
<text x="62.8" y="126.2">R?</text>
<text x="62.8" y="128.5">4.99K</text>
<text x="153.8" y="130.1">R?</text>
<text x="165.5" y="130.1">R?</text>
<text x="153.8" y="134">4.99K</text>
<text x="165.5" y="134">121K</text>
<text x="43.3" y="140.3">A4506V</text>
<text x="163.2" y="140.3">2</text>
<text x="175" y="142.6">1</text>
<text x="179.4" y="140.3">D?</text>
<text x="191.4" y="141.9">R?</text>
<text x="244.3" y="142.4">Q?</text>
<text x="43.3" y="149.7">IC209</text>
<text x="62.8" y="149.7">R?</text>
<text x="146.7" y="144.3">R?</text>
<text x="146.7" y="148">10K</text>
<text x="158.5" y="149.5">C?</text>
<text x="163.2" y="145">3</text>
<text x="170" y="149.5">AR?</text>
<text x="179.4" y="147.3">DIODE</text>
<text x="191.4" y="145.7">47R</text>
<text x="201.5" y="147.3">R?</text>
<text x="201.5" y="149.7">2.21K</text>
<text x="212.3" y="147.1">D?</text>
<text x="212.3" y="149.5">ZENER2</text>
<text x="224.4" y="149.5">C?</text>
<text x="234.4" y="147.3">R?</text>
<text x="234.4" y="149.7">562R</text>
<text x="244.3" y="144.7">MOSFET1</text>
<text x="62.8" y="152">4.99K</text>
<text x="158.5" y="151.8">CAP</text>
<text x="170" y="152.2">LM258</text>
<text x="224.4" y="151.8">CAP</text>
<text x="243.2" y="154.4">J?</text>
<text x="43.3" y="163.8">A4506V</text>
<text x="243.2" y="163.8">CON2</text>
<text x="264.3" y="184.9">V1.0</text>
<text x="264.3" y="192">李和明</text>
<text x="264.3" y="189.6">2/2</text>
</g>
</svg>
